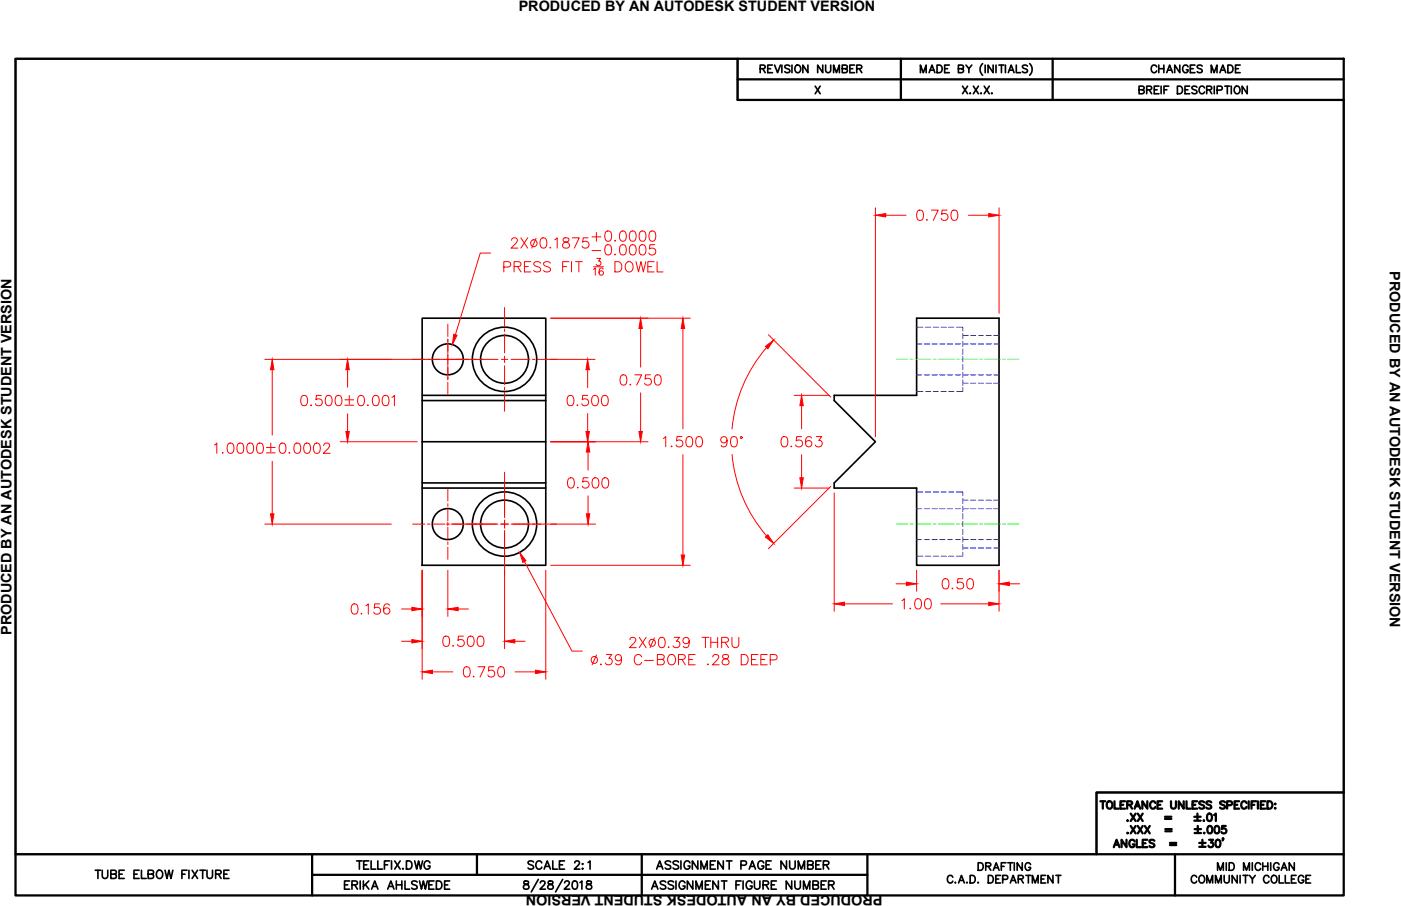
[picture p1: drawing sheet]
<svg xmlns="http://www.w3.org/2000/svg" width="432mm" height="279mm" viewBox="0 0 432 279" stroke-linecap="round" stroke-linejoin="round" font-family="sans-serif">
<!-- layer: OBJECT LINES -->
<g fill="none" stroke="#000" stroke-width=".51">
<path d="M4.8 18.1h222.5v12.7h186.8v213.6h-76.2v19h-333.1zM302.9 19.6a2.41 2.41 0 0 0 0 3.6M317.4 19.6a2.46 2.46 0 0 1 0 3.6M251.2 26.6l1.6 2.3M252.8 26.6l-1.6 2.3M283.7 22.4v-2.3l.9 2.3 .9-2.3v2.3M286.4 22.4l.9-2.3 .8 2.3M286.7 21.6h1.1M288.8 20.1h.8a1.25 1.25 0 0 1 .8 1.1 1.25 1.25 0 0 1-.8 1.2h-.8zM291.1 21.2h.9M292.6 20.1h-1.5v2.3h1.5M295.4 21.2l1.3-.1 .2-.4-.2-.5-1.3-.1v2.3h1l.5-.4a.59 .59 0 0 0-.5-.8"/>
<path d="M296.7 26.6l1.5 2.3M297.7 20.1l.9 1.1 .9-1.1M298.2 26.6l-1.5 2.3M298.6 21.2v1.2M299 28.7v.2l.1-.1M300 26.6l1.6 2.3M301.6 26.6l-1.6 2.3M302.3 28.7v.2l.2-.1M303.3 26.6l1.6 2.3M303.6 20.1v2.3M304.9 26.6l-1.6 2.3M305.7 28.7l-.1 .1h.2"/>
<path d="M306.1 20.1v2.3l-1.6-2.3v2.3M307 20.1v2.3M307.9 20.1h1.5M308.7 20.1v2.3M309.9 20.1v2.3M310.8 22.4l.9-2.3 .8 2.3M311.1 21.6h1.1M313.2 20.1v2.3h1.4M316.7 20.4a.89 .89 0 0 0-1.6 .2l.5 .5 .8 .3 .3 .7a1.02 1.02 0 0 1-1.6 0M130.1 98.1h38.1v76.2h-38.1zM130.1 136.2h38.1M130.1 121.9h38.1"/>
<path d="M130.1 123.5h38.1M257.1 121.9h25.4v-23.8h25.4v76.2h-25.4v-23.8h-25.4v-1.6l12.7-12.7-12.7-12.7zM130.1 150.5h38.1M130.1 148.9h38.1M161.6 271.8a.53 .53 0 0 0 .2 .8 .9 .9 0 0 1 1 .4 .9 .9 0 0 1 0 1.1l-.9 .1a.72 .72 0 0 1-.6-.8 .72 .72 0 0 1 .8-.6l.4-.2a.51 .51 0 0 0 .3-.8zM165.9 271.2l-2.2 3.9M166.5 272.3l.5-.6 .9 .2a.77 .77 0 0 1-.3 1.1l-1.2 1.2h1.7M169.1 271.8a.51 .51 0 0 0 .2 .8 .91 .91 0 0 1 1 .4 .91 .91 0 0 1 0 1.1l-.9 .1a.72 .72 0 0 1-.6-.8 .72 .72 0 0 1 .7-.6l.5-.2a.53 .53 0 0 0 .3-.8zM173.4 271.2l-2.2 3.9M174 272.3l.5-.6h.5l.5 .5-.4 .8-1.2 1.2h1.7M176.7 271.8a.82 .82 0 0 1 1.2 .4 1.28 1.28 0 0 1-.8 2 1.58 1.58 0 0 1-.4-2.4zM178.8 272.2l.5-.5v2.5"/>
<path d="M180.9 271.8a.51 .51 0 0 0 .3 .8 .91 .91 0 0 1 1 .4 .91 .91 0 0 1-.1 1.1l-.8 .1a.72 .72 0 0 1-.7-.8 .72 .72 0 0 1 .8-.6l.5-.2a.53 .53 0 0 0 .2-.8z"/>
<circle cx="138" cy="110.8" r="4.8"/>
<circle cx="155.5" cy="110.8" r="9.9"/>
<circle cx="155.5" cy="110.8" r="7.4"/>
<circle cx="138" cy="161.6" r="4.8"/>
<circle cx="155.5" cy="161.6" r="9.9"/>
<circle cx="155.5" cy="161.6" r="7.4"/>
</g>
<!-- layer: HIDDEN -->
<g fill="none" stroke="#00f" stroke-width=".31">
<path d="M282.5 100.9h2M282.5 106.1h1.6M282.5 115.6h1.6M284.9 106.1h1.6M284.9 115.6h1.6M285.3 100.9h1.6M287.3 106.1h1.6M287.3 115.6h1.6M287.6 100.9h1.6M289.7 106.1h1.6M289.7 115.6h1.6M290 100.9h1.6"/>
<path d="M292 106.1h1.6M292 115.6h1.6M292.4 100.9h1.6M294.4 106.1h1.6M294.4 115.6h1.6M294.8 100.9h1.9v1.2M296.7 119.5v1.2h-1.9M296.7 102.9v1.6M296.7 105.3v1.5M296.7 107.7v1.5M296.7 110v1.6M296.7 112.4v1.6"/>
<path d="M296.7 114.8v1.6M296.7 117.2v1.6M296.7 103.5h1.7M296.7 118.2h1.7M296.8 106.1h1.6M296.8 115.6h1.6M299.1 103.5h1.6M299.1 118.2h1.6M299.2 106.1h1.6M299.2 115.6h1.6M301.5 103.5h1.6M301.5 118.2h1.6"/>
<path d="M301.6 106.1h1.5M301.6 115.6h1.5M303.9 103.5h1.6M303.9 118.2h1.6M304 106.1h1.5M304 115.6h1.5M306.3 103.5h1.6M306.3 118.2h1.6M306.3 106.1h1.6M306.3 115.6h1.6M282.5 120.7h2M285.3 120.7h1.6"/>
<path d="M287.6 120.7h1.6M290 120.7h1.6M292.4 120.7h1.6M282.5 151.7h2M282.5 156.9h1.6M284.9 156.9h1.6M285.3 151.7h1.6M287.3 156.9h1.6M287.6 151.7h1.6M289.7 156.9h1.6M290 151.7h1.6M292 156.9h1.6"/>
<path d="M292.4 151.7h1.6M294.4 156.9h1.6M294.8 151.7h1.9v1.2M296.7 153.7v1.6M296.7 156.1v1.5M296.7 158.5v1.5M296.7 154.3h1.7M296.8 156.9h1.6M299.1 154.3h1.6M299.2 156.9h1.6M301.5 154.3h1.6M301.6 156.9h1.5"/>
<path d="M303.9 154.3h1.6M304 156.9h1.5M306.3 154.3h1.6M306.3 156.9h1.6M282.5 171.5h2M282.5 166.4h1.6M284.9 166.4h1.6M285.3 171.5h1.6M287.3 166.4h1.6M287.6 171.5h1.6M289.7 166.4h1.6M290 171.5h1.6"/>
<path d="M292 166.4h1.6M292.4 171.5h1.6M294.4 166.4h1.6M296.7 170.3v1.2h-1.9M296.7 160.8v1.6M296.7 163.2v1.6M296.7 165.6v1.6M296.7 168v1.6M296.7 169h1.7M296.8 166.4h1.6M299.1 169h1.6M299.2 166.4h1.6"/>
<path d="M301.5 169h1.6M301.6 166.4h1.5M303.9 169h1.6M304 166.4h1.5M306.3 169h1.6M306.3 166.4h1.6"/>
</g>
<!-- layer: CENTERLINE -->
<g fill="none" stroke="#0f0" stroke-width=".31">
<path d="M276.4 110.8h3.3M280.5 110.8h.8M282.1 110.8h4.8M287.7 110.8h.8M289.3 110.8h4.7M294.8 110.8h.8M296.4 110.8h4.8M302 110.8h.7M303.6 110.8h4.7M309.1 110.8h.8M310.7 110.8h3.3M276.4 161.6h3.3"/>
<path d="M280.5 161.6h.8M282.1 161.6h4.8M287.7 161.6h.8M289.3 161.6h4.7M294.8 161.6h.8M296.4 161.6h4.8M302 161.6h.7M303.6 161.6h4.7M309.1 161.6h.8M310.7 161.6h3.3"/>
</g>
<!-- layer: DIMENSIONS -->
<g fill="none" stroke="#f00" stroke-width=".31">
<path d="M151.2 78h-3.2l-7.6 25.2M157.7 74.1l.1-.5 .5-.3h.6l.4 .3a1.02 1.02 0 0 1-.3 1.4l-1.5 1.5h2.1M160.5 73.3l2.1 3.2M162.6 73.3l-2.1 3.2M165.2 73.5l-1.3 3M166.9 73.5a1.04 1.04 0 0 1 1.5 .5 2.66 2.66 0 0 1-.3 2.4 1.04 1.04 0 0 1-1.5-.5 2.66 2.66 0 0 1 .3-2.4zM169.6 76.2v.3l.2-.1M171 74l.7-.7v3.2M173.7 73.5a.64 .64 0 0 0 .3 1 1.14 1.14 0 0 1 1.3 .5 1.14 1.14 0 0 1-.1 1.4 1.26 1.26 0 0 1-1.8-.5 1.25 1.25 0 0 1 1.5-1.4 .64 .64 0 0 0 .3-1zM176.4 73.3h2.1l-1.5 3.2M181.3 73.3h-1.6l-.1 1.4a1.12 1.12 0 0 1 1.7 0 1.12 1.12 0 0 1-.2 1.6 1.12 1.12 0 0 1-1.7-.4M182.5 73h2.7"/>
<path d="M182.5 77.3h2.7M183.8 71.7v2.7M184 79.7h1.1l-.6 .8a.74 .74 0 0 1 .5 1.2 .74 .74 0 0 1-1.3-.2M186.8 71.4a1.04 1.04 0 0 1 1.6 .4 2.58 2.58 0 0 1-.4 2.5 1.02 1.02 0 0 1-1.5-.5 2.66 2.66 0 0 1 .3-2.4zM186.8 75.6a1.04 1.04 0 0 1 1.6 .5 2.58 2.58 0 0 1-.4 2.4 1.02 1.02 0 0 1-1.5-.5 2.66 2.66 0 0 1 .3-2.4zM189.6 74.1l-.2 .2h.3M189.6 78.3l-.2 .2h.3M191.4 71.4a1.02 1.02 0 0 1 1.5 .4 2.66 2.66 0 0 1-.3 2.5 1.04 1.04 0 0 1-1.5-.5 2.58 2.58 0 0 1 .3-2.4zM191.4 75.6a1.02 1.02 0 0 1 1.5 .5 2.66 2.66 0 0 1-.3 2.4 1.04 1.04 0 0 1-1.5-.5 2.58 2.58 0 0 1 .3-2.4zM194.4 71.4a1.04 1.04 0 0 1 1.5 .4 2.66 2.66 0 0 1-.3 2.5 1.04 1.04 0 0 1-1.5-.5 2.66 2.66 0 0 1 .3-2.4zM194.4 75.6a1.04 1.04 0 0 1 1.5 .5 2.66 2.66 0 0 1-.3 2.4 1.04 1.04 0 0 1-1.5-.5 2.66 2.66 0 0 1 .3-2.4zM197.4 71.4a1.04 1.04 0 0 1 1.5 .4 2.58 2.58 0 0 1-.3 2.5 1.02 1.02 0 0 1-1.5-.5 2.66 2.66 0 0 1 .3-2.4z"/>
<path d="M197.4 75.6a1.04 1.04 0 0 1 1.5 .5 2.58 2.58 0 0 1-.3 2.4 1.02 1.02 0 0 1-1.5-.5 2.66 2.66 0 0 1 .3-2.4zM200.4 71.4a1.04 1.04 0 0 1 1.6 .4 2.58 2.58 0 0 1-.3 2.5 1.02 1.02 0 0 1-1.5-.5 2.66 2.66 0 0 1 .2-2.4zM201.8 75.5h-1.5l-.1 1.3a1.12 1.12 0 0 1 1.6 0 1.12 1.12 0 0 1-.2 1.7 1.12 1.12 0 0 1-1.6-.5M269.8 64.1v70.6M273 66.4h6.3M283 64.9a1.05 1.05 0 0 1 1.5 .5 2.69 2.69 0 0 1-.3 2.4 1.04 1.04 0 0 1-1.5-.4 2.66 2.66 0 0 1 .3-2.5zM285.7 67.7l-.2 .1h.3M287 64.8h2.2l-1.5 3.2M291.9 64.8h-1.5l-.2 1.3a1.12 1.12 0 0 1 1.7 0 1.12 1.12 0 0 1-.2 1.7 1.12 1.12 0 0 1-1.6-.4M293.5 64.9a1.05 1.05 0 0 1 1.6 .5 2.69 2.69 0 0 1-.3 2.4 1.04 1.04 0 0 1-1.6-.4 2.66 2.66 0 0 1 .3-2.5zM298.5 66.4h6.2M307.9 64.1v32.5"/>
<path d="M138 100v3.7M155.3 82.4l1.8-.2a.85 .85 0 0 0 .3-.9 .85 .85 0 0 0-.8-.6h-1.3v3.2M155.5 94.8v5.8M158.5 82.2h1.3l.6-.3a.73 .73 0 0 0-.1-1l-1.8-.2v3.2M159.5 82.2l1.1 1.7M161.6 82.2h1.2M163.6 80.7h-2v3.2h2M166.6 81.2a1.19 1.19 0 0 0-1.1-.6 1.19 1.19 0 0 0-1 .8l.3 .5 1.2 .5a.76 .76 0 0 1 .6 .5 .76 .76 0 0 1-.3 .8 1.49 1.49 0 0 1-1.8-.3M169.7 81.2a1.18 1.18 0 0 0-1.2-.6 1.18 1.18 0 0 0-1 .8l.3 .5 1.2 .5a.76 .76 0 0 1 .6 .5 .76 .76 0 0 1-.3 .8 1.45 1.45 0 0 1-1.8-.3M169.7 98.1h43.1M173.4 82.2h1.2M175.4 80.7h-2v3.2"/>
<path d="M176.1 80.7v3.2M177.4 80.7h2.1M178.4 80.7v3.2M182.9 83.1l.6-.4v2.2M182.9 82.3h3.1M185.9 83l-.1-.2a.72 .72 0 0 0-1.1 .3 1.3 1.3 0 0 0 .6 1.8 .69 .69 0 0 0 .7-.7 .69 .69 0 0 0-.6-.7 .69 .69 0 0 0-.8 .6M189.5 80.7h1.1a1.7 1.7 0 0 1 1.1 1.6 1.7 1.7 0 0 1-1.1 1.6h-1.1zM193 81.2a1.31 1.31 0 0 1 1.7-.2 1.31 1.31 0 0 1 .4 1.7 1.21 1.21 0 0 1-1.2 1.2 1.21 1.21 0 0 1-1.2-1.2zM196 80.7l.8 3.2 .7-3.2 .8 3.2 .8-3.2M199.7 82.2h1.2M201.6 80.7h-1.9v3.2h1.9M202.5 80.7v3.2h1.8"/>
<path d="M81.6 110.8h71.9M83.9 114v20.2M107.1 114v5.4M138 104.5v12.6M138 117.9v3.8M154.5 110.8h2M155.5 101.4v.8M155.5 103v5.8M155.5 109.8v2M155.5 112.8v5.8M155.5 119.4v.8M157.5 110.8h5.8"/>
<path d="M164.1 110.8h.8M165.7 110.8h17.7M181.1 114v5.5M191.6 115.7a1.03 1.03 0 0 1 1.5 .5 2.69 2.69 0 0 1-.3 2.4 1.02 1.02 0 0 1-1.5-.4 2.5 2.5 0 0 1 .3-2.5zM194.3 118.5v.3l.1-.2M195.6 115.6h2.2l-1.6 3.2M197.4 101.3v11.9M200.5 115.6h-1.5l-.2 1.3a1.12 1.12 0 0 1 1.7 0 1.12 1.12 0 0 1-.2 1.7 1.12 1.12 0 0 1-1.6-.4M202.1 115.7a1.03 1.03 0 0 1 1.5 .5 2.69 2.69 0 0 1-.3 2.4 1.02 1.02 0 0 1-1.5-.4 2.5 2.5 0 0 1 .3-2.5zM210.5 101.3v30.9M236.3 107.2a44.4 44.4 0 0 0-10.7 25.1M236.8 103.2l19.2 19.2"/>
<path d="M66.1 137.2l.7-.6v3.2M68.6 139.5v.3l.2-.1M70.5 136.8a1.02 1.02 0 0 1 1.5 .4 2.66 2.66 0 0 1-.3 2.5 1.05 1.05 0 0 1-1.6-.5 2.62 2.62 0 0 1 .4-2.4zM73.5 136.8a1.02 1.02 0 0 1 1.5 .4 2.66 2.66 0 0 1-.3 2.5 1.05 1.05 0 0 1-1.5-.5 2.62 2.62 0 0 1 .3-2.4zM76.5 136.8a1.04 1.04 0 0 1 1.5 .4 2.66 2.66 0 0 1-.3 2.5 1.05 1.05 0 0 1-1.5-.5 2.69 2.69 0 0 1 .3-2.4zM79.5 136.8a1.04 1.04 0 0 1 1.5 .4 2.58 2.58 0 0 1-.3 2.5 1.04 1.04 0 0 1-1.5-.5 2.69 2.69 0 0 1 .3-2.4zM82.1 138h2.7M82.1 139.7h2.7M83.5 136.6v2.8M86.5 136.8a1.02 1.02 0 0 1 1.5 .4 2.66 2.66 0 0 1-.3 2.5 1.03 1.03 0 0 1-1.5-.5 2.53 2.53 0 0 1 .3-2.4zM89.2 139.5v.3l.2-.1M91 136.8a1.04 1.04 0 0 1 1.5 .4 2.58 2.58 0 0 1-.3 2.5 1.04 1.04 0 0 1-1.5-.5 2.69 2.69 0 0 1 .3-2.4z"/>
<path d="M93.1 122.1a1.05 1.05 0 0 1 1.6 .4 2.62 2.62 0 0 1-.4 2.5 1.02 1.02 0 0 1-1.5-.5 2.66 2.66 0 0 1 .3-2.4zM94 136.8a1.02 1.02 0 0 1 1.5 .4 2.5 2.5 0 0 1-.2 2.5 1.03 1.03 0 0 1-1.6-.5 2.69 2.69 0 0 1 .3-2.4zM95.9 124.8v.3l.1-.1M97.1 136.8a1.02 1.02 0 0 1 1.5 .4 2.66 2.66 0 0 1-.3 2.5 1.03 1.03 0 0 1-1.5-.5 2.53 2.53 0 0 1 .3-2.4zM99 121.9h-1.5l-.1 1.4a1.12 1.12 0 0 1 1.7 0 1.12 1.12 0 0 1-.2 1.6 1.12 1.12 0 0 1-1.7-.4M99.8 137.4l.1-.5 .5-.3h.6l.5 .3a1.02 1.02 0 0 1-.3 1.4l-1.6 1.5h2.1M100.7 122.1a1.05 1.05 0 0 1 1.5 .4 2.62 2.62 0 0 1-.3 2.5 1.02 1.02 0 0 1-1.5-.5 2.66 2.66 0 0 1 .3-2.4zM103.7 122.1a1.05 1.05 0 0 1 1.5 .4 2.62 2.62 0 0 1-.3 2.5 1.02 1.02 0 0 1-1.5-.5 2.66 2.66 0 0 1 .3-2.4zM104.8 136.2h23.8M106.3 123.3h2.7M106.3 125h2.7M107.1 127.6v5.5"/>
<path d="M107.7 121.9v2.8M110.7 122.1a1.04 1.04 0 0 1 1.5 .4 2.69 2.69 0 0 1-.3 2.5 1.04 1.04 0 0 1-1.5-.5 2.58 2.58 0 0 1 .3-2.4zM113.4 124.8v.3l.1-.1M115.2 122.1a1.03 1.03 0 0 1 1.5 .4 1.61 1.61 0 0 1-1 2.6 1.74 1.74 0 0 1-.8-2.6zM118.2 122.1a1.03 1.03 0 0 1 1.5 .4 2.69 2.69 0 0 1-.3 2.5 1.02 1.02 0 0 1-1.5-.5 2.5 2.5 0 0 1 .3-2.4zM120.8 122.5l.8-.6v3.2M155.5 121v5.8M169.7 136.2h30M175.2 122.1a1.05 1.05 0 0 1 1.5 .4 2.62 2.62 0 0 1-.3 2.5 1.02 1.02 0 0 1-1.5-.5 2.66 2.66 0 0 1 .3-2.4zM177.9 124.8v.3l.2-.1M181.1 121.9h-1.5l-.1 1.4a1.12 1.12 0 0 1 1.6 0 1.12 1.12 0 0 1-.2 1.6 1.12 1.12 0 0 1-1.6-.4M181.1 127.5v5.6"/>
<path d="M181.3 139.4v5.5M182.8 122.1a1.05 1.05 0 0 1 1.5 .4 2.62 2.62 0 0 1-.3 2.5 1.02 1.02 0 0 1-1.5-.5 2.66 2.66 0 0 1 .3-2.4zM185.8 122.1a1.05 1.05 0 0 1 1.5 .4 2.62 2.62 0 0 1-.3 2.5 1.02 1.02 0 0 1-1.5-.5 2.66 2.66 0 0 1 .3-2.4zM197.4 121.2v11.9M204.4 135.2l.8-.6v3.2M207 137.5l-.2 .2h.4M210.2 134.6h-1.5l-.2 1.4a1.12 1.12 0 0 1 1.7 0 1.12 1.12 0 0 1-.2 1.6 1.12 1.12 0 0 1-1.6-.4M211.8 134.8a1.05 1.05 0 0 1 1.6 .4 2.62 2.62 0 0 1-.4 2.5 1.02 1.02 0 0 1-1.5-.5 2.66 2.66 0 0 1 .3-2.4zM214.9 134.8a1.03 1.03 0 0 1 1.5 .4 1.61 1.61 0 0 1-1.1 2.6 1.74 1.74 0 0 1-.7-2.6zM224.1 135.7a.99 .99 0 0 1-1.4 .8 .99 .99 0 0 1-.3-1.5 .99 .99 0 0 1 1.5 .1 2.84 2.84 0 0 1-.3 2.6 .93 .93 0 0 1-1.3-.3M225.6 134.8a1.05 1.05 0 0 1 1.5 .4 2.62 2.62 0 0 1-.3 2.5 1.02 1.02 0 0 1-1.5-.5 2.66 2.66 0 0 1 .3-2.4zM241.2 134.8a1.05 1.05 0 0 1 1.5 .4 2.69 2.69 0 0 1-.3 2.5 1.04 1.04 0 0 1-1.5-.5 2.66 2.66 0 0 1 .3-2.4z"/>
<path d="M243.9 137.5l-.2 .2h.3M244.8 121.9h10.8M247.1 134.6h-1.5l-.2 1.4a1.12 1.12 0 0 1 1.7 0 1.12 1.12 0 0 1-.2 1.6 1.12 1.12 0 0 1-1.7-.4M247.1 125.1v7.1M250.1 135.1a.92 .92 0 0 0-.9-.5 .92 .92 0 0 0-.8 .6 1.86 1.86 0 0 0 .8 2.6 .99 .99 0 0 0 1-.9 .99 .99 0 0 0-.9-1.1 .99 .99 0 0 0-1 1M251.6 134.6h1.7l-1 1.2a1.07 1.07 0 0 1 1 1.5 1.07 1.07 0 0 1-1.7 .4l-.3-.5M83.9 142.3v16.2M138 150.8v3.7M138 155.3v.8M138 156.9v3.8M155.5 145.6v14M175.4 147.5a1.04 1.04 0 0 1 1.5 .4 2.69 2.69 0 0 1-.3 2.5 1.04 1.04 0 0 1-1.6-.5 2.58 2.58 0 0 1 .4-2.4z"/>
<path d="M178.1 150.2l-.2 .2h.3M181.3 147.3h-1.6l-.1 1.4a1.12 1.12 0 0 1 1.7 0 1.12 1.12 0 0 1-.2 1.6 1.12 1.12 0 0 1-1.6-.4M181.3 152.9v5.6M182.9 147.5a1.03 1.03 0 0 1 1.5 .4 2.69 2.69 0 0 1-.3 2.5 1.02 1.02 0 0 1-1.5-.5 2.5 2.5 0 0 1 .3-2.4zM185.9 147.5a1.04 1.04 0 0 1 1.6 .4 2.69 2.69 0 0 1-.3 2.5 1.04 1.04 0 0 1-1.6-.5 2.58 2.58 0 0 1 .3-2.4zM210.5 140.2v31M225.6 140.1a44.4 44.4 0 0 0 10.7 25.2M244.8 150.5h10.8M247.1 140.2v7.1M256 150l-19.2 19.2M257.1 152v36.5M81.6 161.6h39"/>
<path d="M127.2 161.6h3.7M130.1 175.9v33.6M131.7 161.6h.8M133.3 161.6h3.8M137.6 161.6h.9M138 161.1v1M138 162.6v3.7M138 167.1v.8M138 168.7v3.8M138 175.9v14.2M139 161.6h14.5M154.2 161.6h2.6"/>
<path d="M155.5 160.4v2.5M155.5 163.6v36.4M157.5 161.6h26M161.6 173.2l14.7 27.6h3.2M168.2 175.9v33.6M169.7 174.3h43.1M282.5 175.9v6.4M290.8 178.6a.99 .99 0 0 1 1.5 .5 2.66 2.66 0 0 1-.3 2.4 1.03 1.03 0 0 1-1.5-.5 2.5 2.5 0 0 1 .3-2.4zM296.7 178.5h-1.5l-.1 1.3a1.12 1.12 0 0 1 1.7 0 1.12 1.12 0 0 1-.2 1.7 1.12 1.12 0 0 1-1.7-.5M298.4 178.6a.99 .99 0 0 1 1.5 .5 2.5 2.5 0 0 1-.3 2.4 1.03 1.03 0 0 1-1.5-.5 2.66 2.66 0 0 1 .3-2.4zM307.9 175.9v12.6M108.7 186.4a1.03 1.03 0 0 1 1.5 .4 2.69 2.69 0 0 1-.3 2.5 1.02 1.02 0 0 1-1.5-.5 2.5 2.5 0 0 1 .3-2.4z"/>
<path d="M111.4 189.1v.3l.2-.1M112.8 186.8l.7-.6v3.2M117 186.2h-1.5l-.2 1.4a1.12 1.12 0 0 1 1.7-.1 1.12 1.12 0 0 1-.2 1.7 1.12 1.12 0 0 1-1.6-.4M120 186.7a.92 .92 0 0 0-.8-.5 .92 .92 0 0 0-.8 .6 1.86 1.86 0 0 0 .7 2.6 .99 .99 0 0 0 1.1-.9 .99 .99 0 0 0-.9-1.1 .99 .99 0 0 0-1.1 .9M123.8 187.8h3.1M123.8 197.8h3.1M136.9 196.3a1.04 1.04 0 0 1 1.5 .5 2.66 2.66 0 0 1-.3 2.4 1.05 1.05 0 0 1-1.5-.4 2.69 2.69 0 0 1 .3-2.5zM139.6 199.1l-.1 .1h.3M141.2 187.8h3.2M142.8 196.2h-1.5l-.2 1.3a1.12 1.12 0 0 1 1.7 0 1.12 1.12 0 0 1-.2 1.7 1.12 1.12 0 0 1-1.6-.4M144.5 196.3a1.02 1.02 0 0 1 1.5 .5 2.66 2.66 0 0 1-.3 2.4 1.05 1.05 0 0 1-1.5-.4 2.62 2.62 0 0 1 .3-2.5zM147.5 196.3a1.04 1.04 0 0 1 1.5 .5 2.66 2.66 0 0 1-.3 2.4 1.05 1.05 0 0 1-1.5-.4 2.69 2.69 0 0 1 .3-2.5z"/>
<path d="M158.7 197.8h3.2M194.1 197.3l.2-.4 .4-.3 .9 .1a.7 .7 0 0 1 .2 1.1l-1.8 1.9h2.1M197 196.6l2.1 3.1M199.1 196.6l-2.1 3.1M201.7 196.7l-1.4 3M203.4 196.7a1.02 1.02 0 0 1 1.5 .5 2.66 2.66 0 0 1-.3 2.4 1.05 1.05 0 0 1-1.5-.5 2.62 2.62 0 0 1 .3-2.4zM206.1 199.4l-.2 .2h.3M207.8 196.6h1.6l-.9 1.2a1.07 1.07 0 0 1 .9 1.5 1.07 1.07 0 0 1-1.8 .1l-.2-.3M212.4 197.6a.99 .99 0 0 1-1.3 .9 .99 .99 0 0 1-.4-1.6 .99 .99 0 0 1 1.6 .1 2.89 2.89 0 0 1-.3 2.6 .96 .96 0 0 1-1.4-.3M216.4 196.6h2.1M217.4 196.6v3.1M219.1 196.6v3.1"/>
<path d="M219.1 198.1h2.1M221.2 196.6v3.1M222.4 198.1h1.4a.83 .83 0 0 0 .7-.9l-.3-.5-.4-.1h-1.4v3.1M223.5 198.1l1 1.6M225.6 196.6v2.2a1.07 1.07 0 0 0 1.1 .9 1.07 1.07 0 0 0 1-.9v-2.2M260.3 186.2h14.8M276.2 180h3.1M278 185.2l.7-.6v3.2M280.5 187.5l-.1 .2h.3M282.4 184.8a1.03 1.03 0 0 1 1.5 .4 2.69 2.69 0 0 1-.3 2.5 1.02 1.02 0 0 1-1.5-.5 2.5 2.5 0 0 1 .3-2.4zM285.4 184.8a1.04 1.04 0 0 1 1.5 .4 2.69 2.69 0 0 1-.3 2.5 1.04 1.04 0 0 1-1.5-.5 2.58 2.58 0 0 1 .3-2.4zM289.9 186.2h14.8"/>
<path d="M293.5 181.3v.3l.2-.1M311.1 180h3.2M133.3 207.2h6.3M143.3 205.8a1.04 1.04 0 0 1 1.5 .4 2.66 2.66 0 0 1-.3 2.4 1.04 1.04 0 0 1-1.5-.4 2.66 2.66 0 0 1 .3-2.4zM146 208.5v.3l.1-.2M147.3 205.6h2.2l-1.5 3.2M152.2 205.6h-1.5l-.2 1.4a1.12 1.12 0 0 1 1.7-.1 1.12 1.12 0 0 1-.2 1.7 1.12 1.12 0 0 1-1.6-.4M153.8 205.8a1.04 1.04 0 0 1 1.6 .4 2.66 2.66 0 0 1-.3 2.4 1.04 1.04 0 0 1-1.6-.4 2.66 2.66 0 0 1 .3-2.4zM158.8 207.2h6.2M183.9 202l-1.4 3M185.2 204.7v.3l.2-.1M186.9 201.8h1.7l-1 1.3a1.07 1.07 0 0 1 1 1.4 1.07 1.07 0 0 1-1.7 .4l-.3-.5"/>
<path d="M191.6 202.9a.98 .98 0 0 1-1.4 .8 .98 .98 0 0 1-.4-1.5 .98 .98 0 0 1 1.6 .1 2.89 2.89 0 0 1-.3 2.6 .93 .93 0 0 1-1.3-.3M197.8 202.6a1.16 1.16 0 0 0-1.4-.8 1.16 1.16 0 0 0-.9 1.3 1.39 1.39 0 0 0 .3 1.5 1.39 1.39 0 0 0 1.5 .3l.5-.6M198.7 203.7h2.7M202.6 203.4l1.8-.2a.74 .74 0 0 0 0-1.2l-1.8-.2v3.2l1.8-.1a.84 .84 0 0 0 .3-.9 .84 .84 0 0 0-.7-.6M206.4 202a1.53 1.53 0 0 1 1.8 .7 1.53 1.53 0 0 1-.3 1.9 1.18 1.18 0 0 1-1.3 .4 1.18 1.18 0 0 1-.8-1.2 1.98 1.98 0 0 1 .6-1.8zM209.1 203.4l1.8-.2a.74 .74 0 0 0 0-1.2l-1.8-.2v3.2M210.2 203.4l1 1.6M212.3 203.4h1.2M214.2 201.8h-1.9v3.2h1.9M218.2 204.7l-.2 .2h.3M219.7 202.6l.1-.5a1.02 1.02 0 0 1 1.6 0 1 1 0 0 1-.4 1.4l-1.5 1.5h2.2M222.9 202a.64 .64 0 0 0 .3 1.1 1.19 1.19 0 0 1 1.2 .3 1.19 1.19 0 0 1 .1 1.3 1.13 1.13 0 0 1-1.2 .3 1.13 1.13 0 0 1-.7-1 1.86 1.86 0 0 1 1.8-1.1l.1-.6a1.2 1.2 0 0 0-1.6-.3z"/>
<path d="M228.5 201.8h1a1.69 1.69 0 0 1 1.1 1.6 1.69 1.69 0 0 1-1.1 1.6h-1zM231.6 203.4h1.2M233.6 201.8h-2v3.2h2M234.5 203.4h1.2M236.5 201.8h-2v3.2h2M237.4 203.5h1.3a.84 .84 0 0 0 .8-.8 .84 .84 0 0 0-.8-.9h-1.3v3.2"/>
<circle cx="164.5" cy="75" r="1.05"/>
<circle cx="228.5" cy="134.9" r=".31"/>
<circle cx="201" cy="198.2" r="1.04"/>
<circle cx="183.2" cy="203.5" r="1.04"/>
</g>
<g fill="#f00" stroke="#f00" stroke-width=".31">
<path d="M139.8 103.1l1.1 .3-1.5 2.9z"/>
<path d="M160.1 170.4l2 2.5-.9 .5z"/>
<path d="M235.9 106.8l2.5-1.9-1.7 2.6z"/>
<path d="M235.9 165.6l.8-.7 1.7 2.7z"/>
<path d="M269.8 66.4l3.2-.6v1.1z"/>
<path d="M304.7 65.8l3.2 .6-3.2 .5z"/>
<path d="M257.1 186.2l3.2-.5v1.1z"/>
<path d="M304.7 185.7l3.2 .5-3.2 .6z"/>
<path d="M279.3 179.5l3.2 .5-3.2 .6z"/>
<path d="M307.9 180l3.2-.5v1.1z"/>
<path d="M247.1 121.9l.5 3.2h-1.1z"/>
<path d="M246.5 147.3h1.1l-.5 3.2z"/>
<path d="M106.6 133.1h1.1l-.6 3.1z"/>
<path d="M107.1 110.8l.6 3.2h-1.1z"/>
<path d="M83.4 158.5h1l-.5 3.1z"/>
<path d="M83.9 110.8l.5 3.2h-1z"/>
<path d="M210.5 98.1l.5 3.2h-1z"/>
<path d="M210 171.2h1l-.5 3.1z"/>
<path d="M197.4 98.1l.6 3.2h-1.1z"/>
<path d="M196.9 133.1h1.1l-.6 3.1z"/>
<path d="M180.6 133.1h1.1l-.6 3.1z"/>
<path d="M181.1 110.8l.6 3.2h-1.1z"/>
<path d="M180.7 158.5h1.1l-.5 3.1z"/>
<path d="M181.3 136.2l.5 3.2h-1.1z"/>
<path d="M130.1 207.2l3.2-.5v1z"/>
<path d="M165 206.7l3.2 .5-3.2 .5z"/>
<path d="M138 187.8l3.2-.5v1z"/>
<path d="M126.9 187.3l3.2 .5-3.2 .5z"/>
<path d="M126.9 197.2l3.2 .6-3.2 .5z"/>
<path d="M155.5 197.8l3.2-.6v1.1z"/>
</g>
<!-- layer: BORDER -->
<path d="M4.8 18.1h409.3v258h-409.3zM227.3 18.1v12.7h186.8M277.7 18.1v12.7M324.4 18.1v12.7M227.3 24.5h186.8M4.8 263.4h409.3M96.2 263.4v12.7M96.2 269.8h171.1M147 263.4v6.4M197.8 263.4v12.7M267.3 263.4v12.7M362.1 263.4v12.7" fill="none" stroke="#000" stroke-width=".7"/>
<!-- layer: Title Block -->
<g fill="none" stroke="#000" stroke-width=".7">
<path d="M339.1 247.1h1.6M339.9 247.1v2.3M341.5 247.2a1.07 1.07 0 0 1 1.4 1 1.07 1.07 0 0 1-1.4 1.1l-.4-.8v-.5zM343.5 247.1v2.3h1.3M345.3 248.2h.9M346.8 247.1h-1.5v2.3h1.5M347.2 259v2.3l-1.5-2.3v2.3M347.4 248.2l1.3-.1 .2-.3-.1-.5-1.4-.2v2.3M347.5 253l.1 .1M347.5 256.8l.1 .1M348.2 248.2l.7 1.2M348.5 250.9l1.5 2.3"/>
<path d="M348.5 254.7l1.5 2.3M349.7 249.4l.9-2.3 .8 2.3M349.7 259.5a.84 .84 0 0 0-1-.5 .84 .84 0 0 0-.6 .8v.6a.82 .82 0 0 0 .8 .9 .82 .82 0 0 0 .8-.9h-.6M350 248.6h1.1M350 250.9l-1.5 2.3M350 254.7l-1.5 2.3M350.4 259v2.3h1.3M350.7 250.9l1.5 2.3M350.7 254.7l1.5 2.3M352.2 250.9l-1.5 2.3M352.2 254.7l-1.5 2.3M352.8 254.7l1.6 2.3"/>
<path d="M353.6 247.1v2.3l-1.5-2.3v2.3M353.6 259h-1.4v2.3h1.4M354.4 254.7l-1.6 2.3M355.8 259.3l-.6-.3-.9 .3 .2 .5 1.1 .5 .2 .6a.98 .98 0 0 1-1.5 0M356.1 247.7a.84 .84 0 0 0-.9-.6 .84 .84 0 0 0-.7 .9v.5a.84 .84 0 0 0 .7 .9 .84 .84 0 0 0 .9-.6M356.8 248.2h.8M358.2 247.1h-1.4v2.3h1.4M359.1 251.9h1.9M359.1 252.5h1.9M359.2 255.7h1.9M359.2 256.3h1.9M360.6 259.9h1.9"/>
<path d="M360.9 247.1v1.6a.77 .77 0 0 0 .8 .7 .77 .77 0 0 0 .7-.7v-1.6M364.8 247.1v2.3l-1.5-2.3v2.3M365.7 247.1v2.3h1.3M367.5 248.2h.9M368.1 251.9h2M368.1 253.1h2M368.2 255.7h2M368.2 256.9h2M369 247.1h-1.5v2.3h1.5M369.1 250.9v2M369.2 254.7v2M369.6 259.9h2"/>
<path d="M370.6 259v1.9M371 253l.1 .1M371.1 247.4a.85 .85 0 0 0-.8-.3 .85 .85 0 0 0-.7 .6l1.5 1v.4l-.5 .3-1-.3M371.1 256.8l.1 .1M372.3 251a.74 .74 0 0 1 1.1 .4l.1 .5a1.03 1.03 0 0 1-.6 1.3h-.2a1.45 1.45 0 0 1-.4-2.2zM372.4 254.8a.74 .74 0 0 1 1.1 .4l.1 .5a1.03 1.03 0 0 1-.6 1.3h-.2a1.45 1.45 0 0 1-.4-2.2zM372.7 259h1.2l-.7 .8a.76 .76 0 0 1 .6 1.3 .76 .76 0 0 1-1.4-.3M373.3 247.4a.85 .85 0 0 0-.8-.3 .85 .85 0 0 0-.7 .6l1.5 1v.4l-.5 .3-1-.3M374.2 251.4l.5-.5v2.3M374.6 254.8a.74 .74 0 0 1 1.1 .4l.1 .5a1.03 1.03 0 0 1-.6 1.3h-.3a1.45 1.45 0 0 1-.3-2.2zM374.9 259.1a.74 .74 0 0 1 1.1 .3l.2 .5a1.01 1.01 0 0 1-.9 1.4 1.49 1.49 0 0 1-.4-2.2zM377 258.6h-.2h.2l-.2 .6"/>
<path d="M377.5 247.4a.85 .85 0 0 0-.8-.3 .85 .85 0 0 0-.7 .6l1.5 1v.4l-.5 .3-1-.3M377.8 254.7h-1.1l-.1 1a.81 .81 0 0 1 1.2 0 .81 .81 0 0 1-.1 1.2 .81 .81 0 0 1-1.2-.3M378.2 248.3l1.3-.1 .2-.3-.1-.6-1.4-.2v2.3M380.5 248.2h.9M381.9 247.1h-1.4v2.3h1.4M384.2 247.7a.84 .84 0 0 0-1-.6 .84 .84 0 0 0-.6 .9v.5a.84 .84 0 0 0 .6 .9 .84 .84 0 0 0 1-.6M384.9 247.1v2.3M385.7 248.2h.9M387.1 247.1h-1.4v2.3M387.7 247.1v2.3M388.6 248.2h.8M390 247.1h-1.4v2.3h1.4"/>
<path d="M390.6 247.1h.8a1.22 1.22 0 0 1 .8 1.1 1.22 1.22 0 0 1-.8 1.2h-.8zM392.9 249.3h.2zM393 247.9v.2zM414.1 244.4h-76.2v19M343.3 261.3l.8-2.3 .9 2.3M343.6 260.5h1.1M352.2 260.1h.9M360.6 260.6h1.9M369.6 261.2h2"/>
</g>
<g font-size="5.7">
<text x="233.5" y="23.6">REVISION NUMBER</text>
<text x="353.8" y="23.6">CHANGES MADE</text>
<text x="109" y="269.2">TELLFIX.DWG</text>
<text x="161.9" y="269.2">SCALE 2:1</text>
<text x="201.4" y="269.2">ASSIGNMENT PAGE NUMBER</text>
<text x="28.6" y="272">TUBE ELBOW FIXTURE</text>
<text x="105.5" y="275.5">ERIKA AHLSWEDE</text>
<text x="200" y="275.5">ASSIGNMENT FIGURE NUMBER</text>
</g>
<g font-size="5.3">
<text x="350.3" y="30">BREIF DESCRIPTION</text>
<text x="300.6" y="269.5">DRAFTING</text>
<text x="374.3" y="269.5">MID MICHIGAN</text>
<text x="291" y="273.4">C.A.D. DEPARTMENT</text>
<text x="366.2" y="273.4">COMMUNITY COLLEGE</text>
</g>
<g font-size="4.4">
<text x="159.9" y="3.5">PRODUCED BY AN AUTODESK STUDENT VERSION</text>
<text x="428.3" y="83.7" transform="rotate(90 428.3 83.7)">PRODUCED BY AN AUTODESK STUDENT VERSION</text>
<text x="3.5" y="195.8" transform="rotate(-90 3.5 195.8)">PRODUCED BY AN AUTODESK STUDENT VERSION</text>
<text x="272" y="275.9" transform="rotate(180 272 275.9)">PRODUCED BY AN AUTODESK STUDENT VERSION</text>
</g>
</svg>
